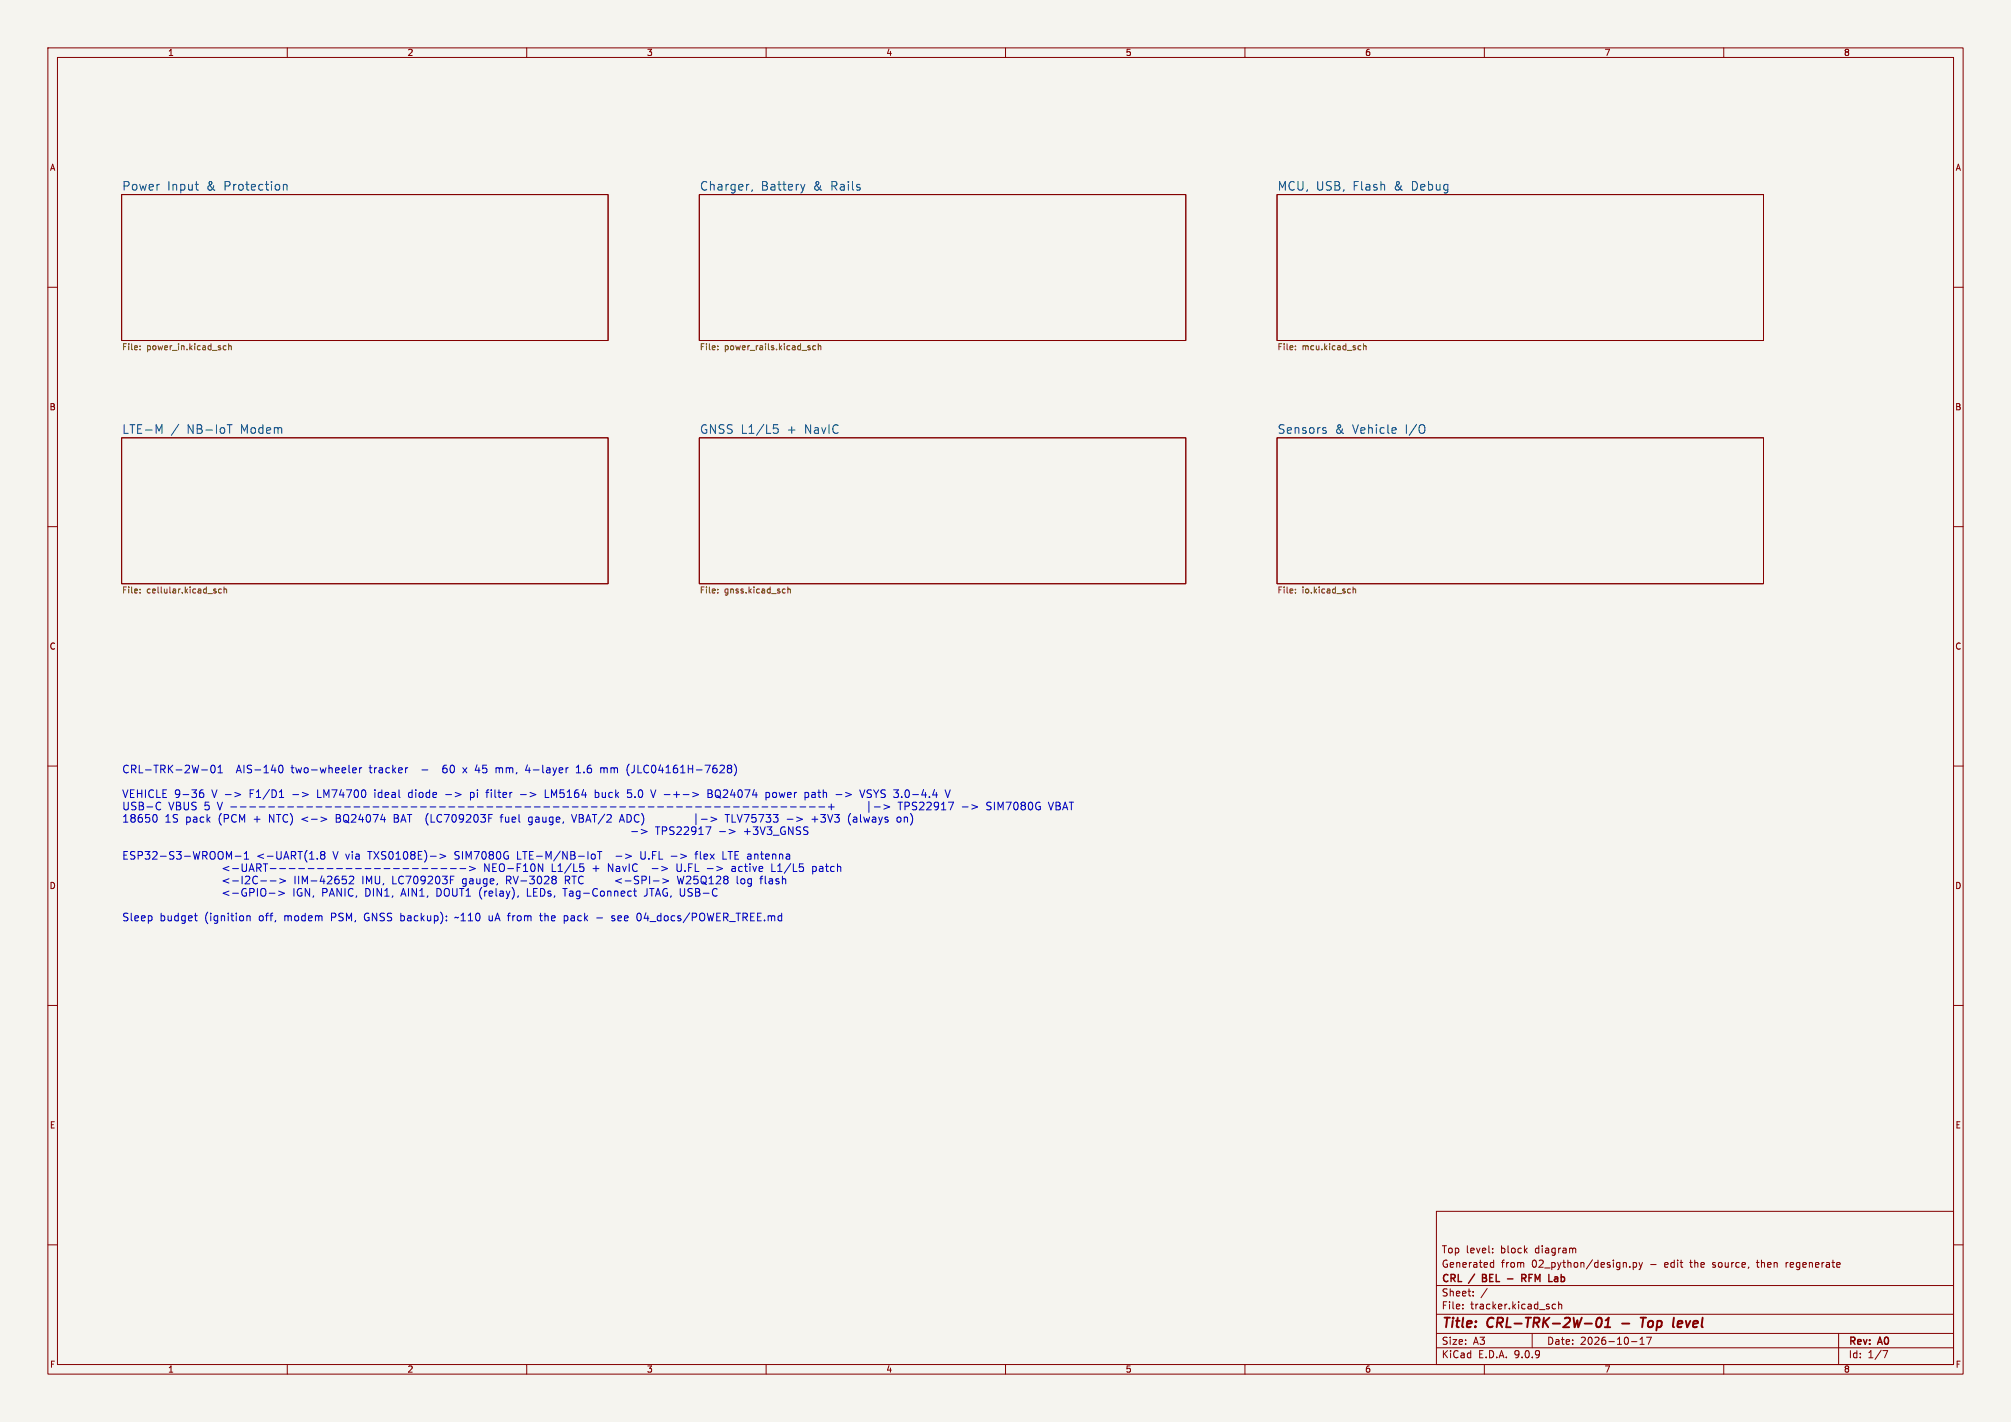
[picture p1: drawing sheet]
<svg xmlns="http://www.w3.org/2000/svg" width="420mm" height="297mm" viewBox="0 0 420 297" stroke-linecap="round" stroke-linejoin="round" font-family="sans-serif">
<path d="M0 0h420v297h-420z" fill="#f5f4ef" stroke="#f5f4ef" stroke-width=".21"/>
<g fill="none" stroke="#840000" stroke-width=".21">
<path d="M10 10h400v277h-400zM12 12h396v273h-396zM60 10v2M110 10v2M160 10v2M210 10v2M260 10v2M310 10v2M360 10v2M25.4 40.6h101.6v30.5h-101.6zM146 40.6h101.6v30.5h-101.6zM266.7 40.6h101.6v30.5h-101.6z"/>
<path d="M10 60h2M408 60h2M25.4 91.4h101.6v30.5h-101.6zM146 91.4h101.6v30.5h-101.6zM266.7 91.4h101.6v30.5h-101.6zM10 110h2M408 110h2M10 160h2M408 160h2M10 210h2M408 210h2M300 253h108v32h-108z"/>
<path d="M10 260h2M300 278.5h108M300 274.5h108M300 268.5h108M305.5 273.2v.2M305.5 272.5v.1M307.7 270.5v.2M307.7 269.8v.1M310.6 269.1l-1.3 1.9M311.4 264.6h.5M311.4 263.8h.5M311.7 260.8v.1"/>
<path d="M311.7 261.5v.2M311.9 263.2v1.5M320 278.5v3M324.9 272.5l-.5-.1-.2 .3 .1 .6h.6M325.5 272.5l.2-.1 .4 .1 .1 .9M325.5 271.9v1.5M328.9 260.7l.2 .2v.8M340.4 264.5v.2M341.1 263.8l.4-.1 .3 .3-.1 .6h-.6M341.1 263.7v1.5M342.3 263.7l.4 1M342.5 279.7l.4-.4v1.5"/>
<path d="M342.7 264.7l-.4 .5M343 263.7l-.3 1M344.9 279.3l-.7 1.5M366.8 263.7h.6M373 263.7v1M373.3 263.7l-.3 .3M384 278.5v6.5M408 260h2M60 285v2M110 285v2M160 285v2M210 285v2"/>
<path d="M260 285v2M300 281.5h108M310 285v2M340.7 280.2h1.2M342.5 280.8h.9M360 285v2M393.2 282.1h1l-.6 1.5"/>
</g>
<path d="M333.7 275.4l.5-.2a1.19 1.19 0 0 1-.5 2l-.2-.2a1.69 1.69 0 0 1 .2-1.6zM335.1 277.2h1.2M335.3 275.8l.7-.6-.3 2M338.8 276.4h1.5M342.6 275.2h1.2M343.2 275.2l-.2 2M350.4 277.1h.8M351.1 275.9h-.4l-.3 .3M351.3 276.3l-.9 .2" fill="none" stroke="#840000" stroke-width=".4"/>
<path d="M309.6 266.9h.5M310.1 266.2h-.5v1.5h.6M314.8 267.1h1.2M317.8 267l.7-.1 .2-.2-.1-.4-.8-.1v1.5M318.2 267l.5 .7M324.7 267.6h.6M324.7 266.8h.6v.9M325.3 267l-.6 .2" fill="none" stroke="#840000" stroke-width=".3"/>
<g fill="none" stroke="#006464" stroke-width=".21">
<path d="M40.8 38.5h.6M41.1 39.6l.3 .1M59.2 38.7l.2-.2 .5 .1 .1 1.1M59.2 38.5v1.2M157.1 39.6l-.1 .4M167.2 38.5l.5 1.2M167.7 39.7l-.2 .4M168.1 38.5l-.4 1.2M33.2 90l.6-1.3v1.8M37.3 88.6l-1.5 2.3M47.4 88.7h1.1M48 88.7v1.8"/>
<path d="M161.6 88.7h.8M161.6 89.5l.6-.1 .3 .3-.1 .7h-.8M276.5 89.9l.4 .1 .1 .3-.3 .2h-.3M276.5 89.3l.4 .1M291.3 89.3l.3 .4-.9 .2M291.5 90.4l-.2 .1"/>
</g>
<g fill="none" stroke="#725600" stroke-width=".21">
<path d="M29.2 72.9v.2M29.2 72.3v.1M46.6 72.8l.2 .3 .4-.1M47.2 72.3l-.4-.1-.2 .3M47.8 72.3h.4l.1 .8M47.8 71.8v1.3M149.9 72.9v.2M149.9 72.3v.1M169.1 72.6l.2 .2-.2 .3M169.1 72.2l.1 .1M170.3 72.3l-.3-.1-.3 .3 .2 .5h.4M170.9 72.3h.5v.8"/>
<path d="M170.9 71.8v1.3M270.5 72.9v.2M270.5 72.3v.1M284.1 72.2l.1 .1M284.2 73l-.1 .1M284.8 72.3h.4l.1 .8M284.8 71.8v1.3M29.2 123.1v.1M29.2 123.7v.2M45 123.4l.2 .2-.2 .3M45 123l.1 .1M46.2 123.1l-.3-.1-.3 .3 .2 .5h.4"/>
<path d="M46.8 123.1h.5v.8M46.8 122.6v1.3M149.9 123.1v.1M149.9 123.7v.2M163.6 123l.4 .1M164 123.8l-.4 .1M164.5 123.1h.5l.1 .8M164.5 122.6v1.3M270.5 123.1v.1M270.5 123.7v.2M282.6 123.1h.5v.8M282.6 122.6v1.3"/>
</g>
<g fill="none" stroke="#0000c2" stroke-width=".21">
<path d="M44.2 160l.2-.2a.85 .85 0 0 1 .6 .8 .85 .85 0 0 1-.6 .8l-.2-.1-.2-.5zM58.3 160l.3-.2a.85 .85 0 0 1 .5 .8 .85 .85 0 0 1-.5 .8l-.3-.1-.1-.5zM110.1 159.7l-.3 1.2h1M131.4 159.6l-.2 .3M152.1 159.9l.4-.1 .2 .2 .1 .2-.3 .3M153.3 159.6a1.83 1.83 0 0 1 0 2.4M32.7 170.3a.86 .86 0 0 1-.4 1.4M33.6 169l-.3 .1h-.4M42.1 160.8h1.2M42.4 165a.63 .63 0 0 0-.7 .7v.6l.1 .2 .5 .1 .2-.2 .1-.5-.2-.2-.4-.1-.3 .3M45.4 167.5l.5 1.6 .6-1.6M45.5 161.4h1"/>
<path d="M45.5 160.3l.5-.5v1.6M47.8 179l.6-1.2v1.6M48.2 168.5h1.2M49 165.5l1.3 .5-1.3 .4M49.1 178.8h1.2M50.2 168.5h1.2M51 179.4h.9M51 178.3l.5-.5v1.6M52.2 168.5h1.2M54.1 168.5h1.3M56.1 168.5h1.2M58.1 168.5h1.2"/>
<path d="M58.3 166.6h1M58.6 165.2l.2-.2v1.6M60.1 168.5h1.2M61.2 166h1.2M62.1 168.5h1.2M63.1 165.5l1.3 .5-1.3 .4M64.1 168.5h1.2M66 168.5h1.3M66.3 179.3v.1M67 170.7l1.2 .4-1.2 .5M67.3 178.5l-.4 .3 .1 .5 .3 .1h.4l.2-.3-.1-.4-.2-.2M67.3 178.5l-.4-.3 .4-.4 .4 .1 .2 .3-.3 .3"/>
<path d="M67.3 178.5h.3M68 168.5h1.2M70 168.5h1.2M72 168.5h1.2M73.7 161.2l.2 .2 .4-.1M73.7 160.6l.2-.2h.3l.2 .2v.1l-.7 .2M74 168.5h1.2M75.1 160.4v1M75.6 160.4h-.3l-.2 .3M75.9 168.5h1.3M77.9 168.5h1.2M79.9 168.5h1.2"/>
<path d="M81.9 168.5h1.2M82.3 170.9h.6M82.9 170.1h-.6v1.6h.6M83.9 168.5h1.2M85.2 160.4h-.3M85.8 168.5h1.3M87.8 168.5h1.2M89.3 170a1.88 1.88 0 0 0 0 2.3M89.8 168.5h1.2M91.8 168.5h1.2M91.9 178.4l1.2 .4-1.2 .5M93.1 166h1.2"/>
<path d="M93.8 168.5h1.2M95.7 168.5h1.3M96.7 160.4l.8 1M97.5 160.4l-.8 1M97.7 168.5h1.2M98.3 166.5l.4 .1M98.3 165.5v1.6M98.7 165.5l-.4 .1M99.7 168.5h1.2M101.5 165.5h.6M101.7 168.5h1.2M102.1 165l-.4 .2v1.4"/>
<path d="M103.6 160.4v1M103.7 168.5h1.2M104.1 160.4l-.5 .1M104.4 170.7h.6M105 170.1l-.3 .3v1.3M105.7 168.5h1.2M107.6 168.5h1.3M108.7 166h1.2M109.6 168.5h1.2M110.5 172.2h.5M111 170.7h-.3l-.3 .3 .1 .6 .5 .1M111.6 168.5h1.2"/>
<path d="M113.6 168.5h1.2M113.9 165v1.6h.7M115.6 168.5h1.2M117.5 168.5h1.3M118.5 160.4h.2M119.4 170.1l.5 1.6 .5-1.6M119.5 168.5h1.2M120.4 161.4h.9M120.4 160.3l.4-.5v1.6M121.5 168.5h1.2M123.5 178.7l.3-.3 .4 .1 .1 .2-.1 .7h-.4l-.3-.3M123.5 168.5h1.2"/>
<path d="M124.3 165.6l.5-.1 .3 .3-.2 .7h-.6M124.3 165v1.6M124.8 177.8h.9M125.2 177.8v1.6M125.5 160.5l.4-.1 .2 .2M125.5 168.5h1.2M126.1 160.6v.8M126.4 160.4l-.3 .2M127.4 168.5h1.3M129.3 171.7l.6-1.6 .5 1.6M129.4 168.5h1.2M129.5 171.3h.8"/>
<path d="M131.1 165h.8M131.1 165.7l.5-.1 .3 .3-.1 .6h-.7M131.2 161.7l.2 .3M131.4 168.5h1.2M131.9 161.4h.1M131.9 173.7h1.3M133.4 168.5h1.2M133.8 177.8v1.3l.2 .3M133.9 173.2l1.2 .5-1.2 .4M135.4 168.5h1.2M136.9 172.7h.9M137 165l-.6 1.6"/>
<path d="M137.3 172.7v1.6M137.3 168.5h1.3M138.3 173.5h.8l.1-.3v-.4l-.3-.1h-.6v1.6M139.3 168.5h1.2M140.2 178.8h1.2M140.8 172.8l-.6-.1-.3 .1v.5l.7 .3 .2 .4-.3 .3-.6-.1M141.3 168.5h1.2M141.4 172.8l.6-.1 .2 .1 .1 .4-1 1.1h1M142.9 172.8l.2-.1 .6 .1M143.3 168.5h1.2M144.5 172.8l.2-.1 .6 .1M144.7 165.5l1.2 .5-1.2 .4"/>
<path d="M145.1 178.4h.6M145.3 168.5h1.2M145.3 170v2.3M145.7 177.8l-.4 .3v1.3M146 174.3h.9M146.1 173.1l.3-.4v1.6M146.5 171.1h1.2M147.3 168.5h1.2M147.9 165h.5l.2 .1 .1 .3-.3 .3a.43 .43 0 0 1 .4 .4 .43 .43 0 0 1-.3 .5h-.6zM147.9 165.7h.5M148.5 172.7l-.7 1.6M149.2 168.5h1.3"/>
<path d="M151 177.8v1.6h.7M151.2 168.5h1.2M151.4 170.1h1M151.9 170.1v1.6M152.1 160.4l.1 .1M152.2 160.5h.3M152.2 160.5l-.1 .1M152.5 160.5l.3 .3-.1 .5-.2 .1-.4-.1M152.9 170.1v1.6h.8M153.2 168.5h1.2M155.2 168.5h1.2M157.2 168.5h1.2"/>
<path d="M159.1 168.5h1.3M160 165.6l.4-.1 .3 .3-.1 .7h-.6M160 165.5v1.6M161.1 168.5h1.2M161.2 172.7l-.5 .6 .4 .2v.6l-.2 .2-.7-.2M161.5 165.6l-.2 .2 .2 .7M163.1 168.5h1.2M164.4 171.1h1.2M165.1 168.5h1.2M165.6 172.7v1.6l-.9-1.6v1.6M166.3 174.2l.6 .1M166.4 170.7l1.2 .4-1.2 .5"/>
<path d="M166.6 172.7l-.2 .1-.1 .4 .1 .2 .5 .1M167.1 168.5h1.2M169 168.5h1.3M169.6 171.1h1.2M170 165.5l-.4 .1M170.1 166h-.4a.31 .31 0 0 0-.2 .3 .31 .31 0 0 0 .2 .3h.4M170.2 170.5v1.2M171 168.5h1.2M171.4 171.6l.7 .1M171.4 170.1h1M173 168.5h1.2M173.6 167.9v1.2"/>
<path d="M174.6 166h1.2M178.4 170.7h.3l.2 .2v.8M178.9 171.6l-.5 .1M178.9 171l-.5 .1M179.6 165l.5 1.6 .5-1.6M181.1 166.5l.6 .1M181.8 165h-.4l-.3 .3 .1 .4 .5 .1M184.6 168.1l1.2 .4-1.2 .5M188.9 170.8l.2-.1h.4v1M188.9 170.7v1M197.4 165l.5 1.6 .6-1.6M201 168.5h1.2"/>
<path d="M206.1 169.1h.6M206.8 167.5h-.4l-.3 .4 .1 .3 .5 .2M219 167.5l.5 1.6 .5-1.6M40.6 191.3h.6M40.8 192.1l.4 .2M47.8 181l-1.2 .4 1.2 .5M47.8 183.5l-1.2 .5 1.2 .4M47.8 186.1l-1.2 .5 1.2 .4M51.6 191.4l.2-.1h.4v1M51.6 191.3v1M56.4 184h1.3M58.2 186.1l1.2 .5-1.2 .4"/>
<path d="M58.4 183.5l1.2 .5-1.2 .4M61.4 185.6v1.6M61.6 183v1.6M62.4 183v1.6M62.8 186.5h.3M62.8 185.6a.8 .8 0 0 0-.7 .7 .8 .8 0 0 0 .7 .9l.2-.1M68.9 186.7h.8M69.3 185.6l-.5 1.6M74.3 181.4h1.2M75.8 183v1.6M76.2 181.4h1.3M77.6 183l-.5 1.1-.6-1.1v1.6"/>
<path d="M78 185.6v1.6M78.2 181.4h1.2M80.2 181.4h1.2M82.2 181.4h1.2M83.8 183a.86 .86 0 0 0-.6 .8 .86 .86 0 0 0 .6 .8M84.2 181.4h1.2M85.3 185.6v1.6M86.1 181.4h1.3M88.1 181.4h1.2M90.1 181.4h1.2M92.1 181.4h1.2M92.9 185.8a1.08 1.08 0 0 0 .3 1.4h.3"/>
<path d="M94.1 181.4h1.2M95.2 191.6l-.2 .1M96.1 181.4h1.2M96.6 184.3l.3 .3 .4-.1M97.3 183.5v1.3l-.3 .3h-.3M97.3 183.6l-.4-.1-.3 .3M98 181l1.3 .4-1.3 .5M98.6 183.5l-.5 .1M98.6 184h-.3a.31 .31 0 0 0-.3 .3 .31 .31 0 0 0 .3 .3h.3M102.1 191.3v.8l.3 .2M102.1 180.4v1.6l-.9-1.6v1.6M105.8 183v1.6"/>
<path d="M106.2 183.8l.5 .8M106.6 183.2l.1 .3-.3 .3M107.2 183l.5 1.6 .5-1.6M110.1 187.2h.8M111.4 185.6v1.6h.8M111.4 186.3h.6M112.7 191.3h.6M112.9 190.7v1.4l.4 .2M115.3 180.4v1.6h.8M116.5 182h1M116.9 180.7l-.4 .2M117.8 191.3h.7"/>
<path d="M117.8 192.3h.7M117.8 191.3v1.6M118.1 183v1.6M118.5 183.8l.5 .8M118.9 183.2l.1 .3-.2 .3h-.7M119.6 186.2l.1 1M119.7 187.1l-.2 .1M119.7 186.5l-.2 .1M119.9 183v1.6M123.9 181.4h1.2M124.5 180.8v1.2M124.6 191.7h1.2"/>
<path d="M128 180.4v1.6l-.9-1.6v1.6M128.4 191.3h-.4l-.3 .2 .1 .2 .6 .2v.4h-.7M128.9 181.4a.31 .31 0 0 0-.2 .3 .31 .31 0 0 0 .2 .3M128.9 181h-.2M129.8 183.5l-1.2 .5 1.2 .4M130.6 184h1.2M133.2 190.8l.2-.1a.91 .91 0 0 1 .1 1.6M135.1 185.6v1.1a.51 .51 0 0 1-.6 .5M136.1 185.6v1.6M136.2 181.4h1.2M137.4 185.6l-.5 1.6M138.2 181l1.2 .4-1.2 .5"/>
<path d="M141.4 180.4v1.3M141.5 183l.3 1.6 .3-1.1 .4 1.1 .3-1.6M142.3 180.4v1.3l-.3 .3-.5-.1M143.1 181.9v.1M143.6 183l-.2 .2M144.2 183.2v.5l-.9 .9h1M149.7 181l1.2 .4-1.2 .5M153.3 181l.3 .2v.8M153.6 181.3l-.6 .1M153.6 181.9l-.6 .1M155 181h-.4l-.3 .3 .1 .6h.6M156.9 183.5v1.3l-.3 .3h-.4"/>
<path d="M156.9 183.6l-.4-.1-.3 .3 .1 .7h.6M161.1 183.5l.2 .3v.8M161.3 184.5l-.1 .1M161.3 183.9l-.1 .1M162.4 182h.9M162.4 180.9l.5-.5v1.6M165.2 180.3l-1.4 2.1M171.2 181h.6l.1 1M171.9 181.3l-.6 .1a.31 .31 0 0 0-.2 .3 .31 .31 0 0 0 .2 .3l.6-.1M172.4 181h.6"/>
</g>
<g font-size="2.8" fill="#840000">
<text x="301" y="277.9">Title:</text>
<text x="310.6" y="277.9">CRL-TRK-2W-01</text>
<text x="344.3" y="277.9">Top</text>
<text x="351.8" y="277.9">level</text>
</g>
<g font-size="2.5" fill="#006464">
<text x="25.4" y="39.9">Power</text>
<text x="34.8" y="39.9">Input</text>
<text x="43.1" y="39.9">&amp;</text>
<text x="46.8" y="39.9">Protection</text>
<text x="146" y="39.9">Charger,</text>
<text x="158.8" y="39.9">Battery</text>
<text x="169.8" y="39.9">&amp;</text>
<text x="173.5" y="39.9">Rails</text>
<text x="266.7" y="39.9">MCU, USB,</text>
<text x="282.5" y="39.9">Flash</text>
<text x="291.2" y="39.9">&amp;</text>
<text x="294.9" y="39.9">Debug</text>
<text x="25.4" y="90.7">LTE-M</text>
<text x="39" y="90.7">NB-IoT</text>
<text x="50.2" y="90.7">Modem</text>
<text x="146" y="90.7">GNSS L1/L5</text>
<text x="164.3" y="90.7">+</text>
<text x="168" y="90.7">NavIC</text>
<text x="266.7" y="90.7">Sensors</text>
<text x="278.7" y="90.7">&amp;</text>
<text x="282.4" y="90.7">Vehicle</text>
<text x="293.5" y="90.7">I/O</text>
</g>
<g font-size="2.2" fill="#0000c2">
<text x="25.4" y="161.8">CRL-TRK-2W-01</text>
<text x="49.4" y="161.8">AIS-140</text>
<text x="60.9" y="161.8">two-wheeler</text>
<text x="77.4" y="161.8">tracker</text>
<text x="88.5" y="161.8">-</text>
<text x="93.2" y="161.8">60</text>
<text x="97.6" y="161.8">x 45</text>
<text x="104.6" y="161.8">mm,</text>
<text x="111" y="161.8">4-layer</text>
<text x="121.7" y="161.8">1.6</text>
<text x="126.9" y="161.8">mm</text>
<text x="132.5" y="161.8">(JLC04161H-7628)</text>
<text x="25.4" y="167">VEHICLE 9-36</text>
<text x="44.3" y="167">V -&gt;</text>
<text x="52.3" y="167">F1/D1</text>
<text x="66.7" y="167">LM74700</text>
<text x="78.8" y="167">ideal</text>
<text x="86" y="167">diode</text>
<text x="93.8" y="167">-&gt;</text>
<text x="99.2" y="167">pi</text>
<text x="102.7" y="167">filter</text>
<text x="109.9" y="167">-&gt;</text>
<text x="115.2" y="167">LM5164</text>
<text x="125.8" y="167">buck</text>
<text x="132.7" y="167">5.0</text>
<text x="137.8" y="167">V -+-&gt;</text>
<text x="149.8" y="167">BQ24074</text>
<text x="162.1" y="167">power</text>
<text x="170.4" y="167">path</text>
<text x="177" y="167">-&gt;</text>
<text x="182.3" y="167">VSYS 3.0-4.4</text>
<text x="25.4" y="169.5">USB-C</text>
<text x="25.4" y="172.1">18650</text>
<text x="34.4" y="172.1">1S</text>
<text x="35.1" y="169.5">VBUS 5</text>
<text x="38.8" y="172.1">pack</text>
<text x="45.7" y="172.1">(PCM</text>
<text x="53.1" y="172.1">+</text>
<text x="56.5" y="172.1">NTC)</text>
<text x="63.4" y="172.1">&lt;-&gt;</text>
<text x="70.7" y="172.1">BQ24074</text>
<text x="83" y="172.1">BAT</text>
<text x="89.9" y="172.1">(LC709203F</text>
<text x="105.7" y="172.1">fuel</text>
<text x="111.6" y="172.1">gauge,</text>
<text x="120.9" y="172.1">VBAT/2</text>
<text x="131" y="172.1">ADC)</text>
<text x="147.5" y="172.1">|-&gt;</text>
<text x="154.3" y="172.1">TLV75733</text>
<text x="167.2" y="172.1">-&gt;</text>
<text x="172.5" y="172.1">+3V3</text>
<text x="180.3" y="172.1">(always</text>
<text x="181.8" y="169.5">|-&gt;</text>
<text x="188.7" y="169.5">TPS22917</text>
<text x="190.6" y="172.1">on)</text>
<text x="202" y="169.5">-&gt;</text>
<text x="207.3" y="169.5">SIM7080G</text>
<text x="220.5" y="169.5">VBAT</text>
<text x="25.4" y="179.8">ESP32-S3-WROOM-1</text>
<text x="53.5" y="179.8">&lt;-UART(1.8</text>
<text x="69.6" y="179.8">V via</text>
<text x="77.1" y="179.8">TXS0108E)-&gt;</text>
<text x="95.3" y="179.8">SIM7080G</text>
<text x="108.4" y="179.8">LTE-M/NB-IoT</text>
<text x="129.3" y="179.8">-&gt;</text>
<text x="134.6" y="179.8">U.FL</text>
<text x="141.1" y="179.8">-&gt;</text>
<text x="143.4" y="174.7">-&gt;</text>
<text x="146.4" y="179.8">flex</text>
<text x="148.7" y="174.7">TPS22917</text>
<text x="152.2" y="179.8">LTE antenna</text>
<text x="162" y="174.7">-&gt;</text>
<text x="167.3" y="174.7">+3V3_GNSS</text>
<text x="48.5" y="182.4">&lt;-UART---------------------&gt;</text>
<text x="48.5" y="185">&lt;-I2C--&gt;</text>
<text x="63.6" y="185">IIM-42652</text>
<text x="77.9" y="185">IMU,</text>
<text x="84.3" y="185">LC709203F</text>
<text x="99.1" y="185">gauge,</text>
<text x="103.2" y="182.4">NEO-F10N</text>
<text x="108.3" y="185">RV-3028</text>
<text x="117.5" y="182.4">L1/L5</text>
<text x="120.7" y="185">RTC</text>
<text x="129.5" y="182.4">NavIC</text>
<text x="131.9" y="185">&lt;-SPI-&gt;</text>
<text x="138.9" y="182.4">-&gt;</text>
<text x="144.2" y="182.4">U.FL</text>
<text x="145.1" y="185">W25Q128</text>
<text x="150.7" y="182.4">-&gt;</text>
<text x="156" y="182.4">active</text>
<text x="157.6" y="185">log</text>
<text x="162.7" y="185">flash</text>
<text x="164.4" y="182.4">L1/L5</text>
<text x="173.1" y="182.4">patch</text>
<text x="48.5" y="187.6">&lt;-GPIO-&gt;</text>
<text x="63.4" y="187.6">IGN,</text>
<text x="69.5" y="187.6">PANIC,</text>
<text x="78.7" y="187.6">DIN1,</text>
<text x="86.3" y="187.6">AIN1,</text>
<text x="93.8" y="187.6">DOUT1 (relay),</text>
<text x="113" y="187.6">LEDs,</text>
<text x="120.7" y="187.6">Tag-Connect</text>
<text x="137.8" y="187.6">JTAG, USB-C</text>
<text x="25.4" y="192.7">Sleep</text>
<text x="33.3" y="192.7">budget</text>
<text x="42.7" y="192.7">(ignition</text>
<text x="54.2" y="192.7">off,</text>
<text x="59.5" y="192.7">modem</text>
<text x="69.4" y="192.7">PSM,</text>
<text x="76.5" y="192.7">GNSS backup):</text>
<text x="95.8" y="192.7">~110</text>
<text x="102.9" y="192.7">uA from</text>
<text x="113.9" y="192.7">the</text>
<text x="119" y="192.7">pack</text>
<text x="129.3" y="192.7">see</text>
<text x="134.7" y="192.7">04_docs/POWER_TREE.md</text>
</g>
<g font-size="2.1" fill="#840000">
<text x="301" y="262">Top</text>
<text x="306.1" y="262">level:</text>
<text x="313.4" y="262">block</text>
<text x="320.7" y="262">diagram</text>
<text x="301" y="268.2">CRL</text>
<text x="301" y="265">Generated</text>
<text x="306.9" y="268.2">/</text>
<text x="310.3" y="268.2">BEL</text>
<text x="313.5" y="265">from</text>
<text x="319.7" y="268.2">RFM</text>
<text x="319.9" y="265">02_python/design.py</text>
<text x="325.9" y="268.2">Lab</text>
<text x="344.7" y="265">-</text>
<text x="347.9" y="265">edit</text>
<text x="353.4" y="265">the</text>
<text x="358.2" y="265">source,</text>
<text x="367.7" y="265">then</text>
<text x="373.8" y="265">regenerate</text>
<text x="301" y="273.7">File:</text>
<text x="301" y="271">Sheet:</text>
<text x="307.1" y="273.7">tracker.kicad_sch</text>
<text x="301" y="281.1">Size:</text>
<text x="307.6" y="281.1">A3</text>
<text x="323" y="281.1">Date:</text>
<text x="330" y="281.1">2026-10-17</text>
<text x="386" y="281.3">Rev:</text>
<text x="392.4" y="281.3">A0</text>
<text x="301" y="283.9">KiCad</text>
<text x="308.7" y="283.9">E.D.A.</text>
<text x="316.3" y="283.9">9.0.9</text>
<text x="386" y="283.9">Id:</text>
<text x="390.1" y="283.9">1/7</text>
</g>
<g font-size="1.8" fill="#840000">
<text x="35" y="11.9">1</text>
<text x="85" y="11.9">2</text>
<text x="135" y="11.9">3</text>
<text x="185" y="11.9">4</text>
<text x="235" y="11.9">5</text>
<text x="285" y="11.9">6</text>
<text x="335" y="11.9">7</text>
<text x="385" y="11.9">8</text>
<text x="10.3" y="35.9">A</text>
<text x="408.3" y="35.9">A</text>
<text x="10.3" y="85.9">B</text>
<text x="408.2" y="85.9">B</text>
<text x="10.3" y="135.9">C</text>
<text x="408.2" y="135.9">C</text>
<text x="10.3" y="185.9">D</text>
<text x="408.2" y="185.9">D</text>
<text x="10.3" y="235.9">E</text>
<text x="408.3" y="235.9">E</text>
<text x="10.3" y="285.9">F</text>
<text x="35" y="286.9">1</text>
<text x="85" y="286.9">2</text>
<text x="135" y="286.9">3</text>
<text x="185" y="286.9">4</text>
<text x="235" y="286.9">5</text>
<text x="285" y="286.9">6</text>
<text x="335" y="286.9">7</text>
<text x="385" y="286.9">8</text>
<text x="408.3" y="285.9">F</text>
</g>
<g font-size="1.8" fill="#725600">
<text x="25.4" y="73.5">File:</text>
<text x="30.6" y="73.5">power_in.kicad_sch</text>
<text x="146" y="73.5">File:</text>
<text x="151.3" y="73.5">power_rails.kicad_sch</text>
<text x="266.7" y="73.5">File:</text>
<text x="271.9" y="73.5">mcu.kicad_sch</text>
<text x="25.4" y="124.3">File:</text>
<text x="30.6" y="124.3">cellular.kicad_sch</text>
<text x="146" y="124.3">File:</text>
<text x="151.3" y="124.3">gnss.kicad_sch</text>
<text x="266.7" y="124.3">File:</text>
<text x="271.9" y="124.3">io.kicad_sch</text>
</g>
</svg>
